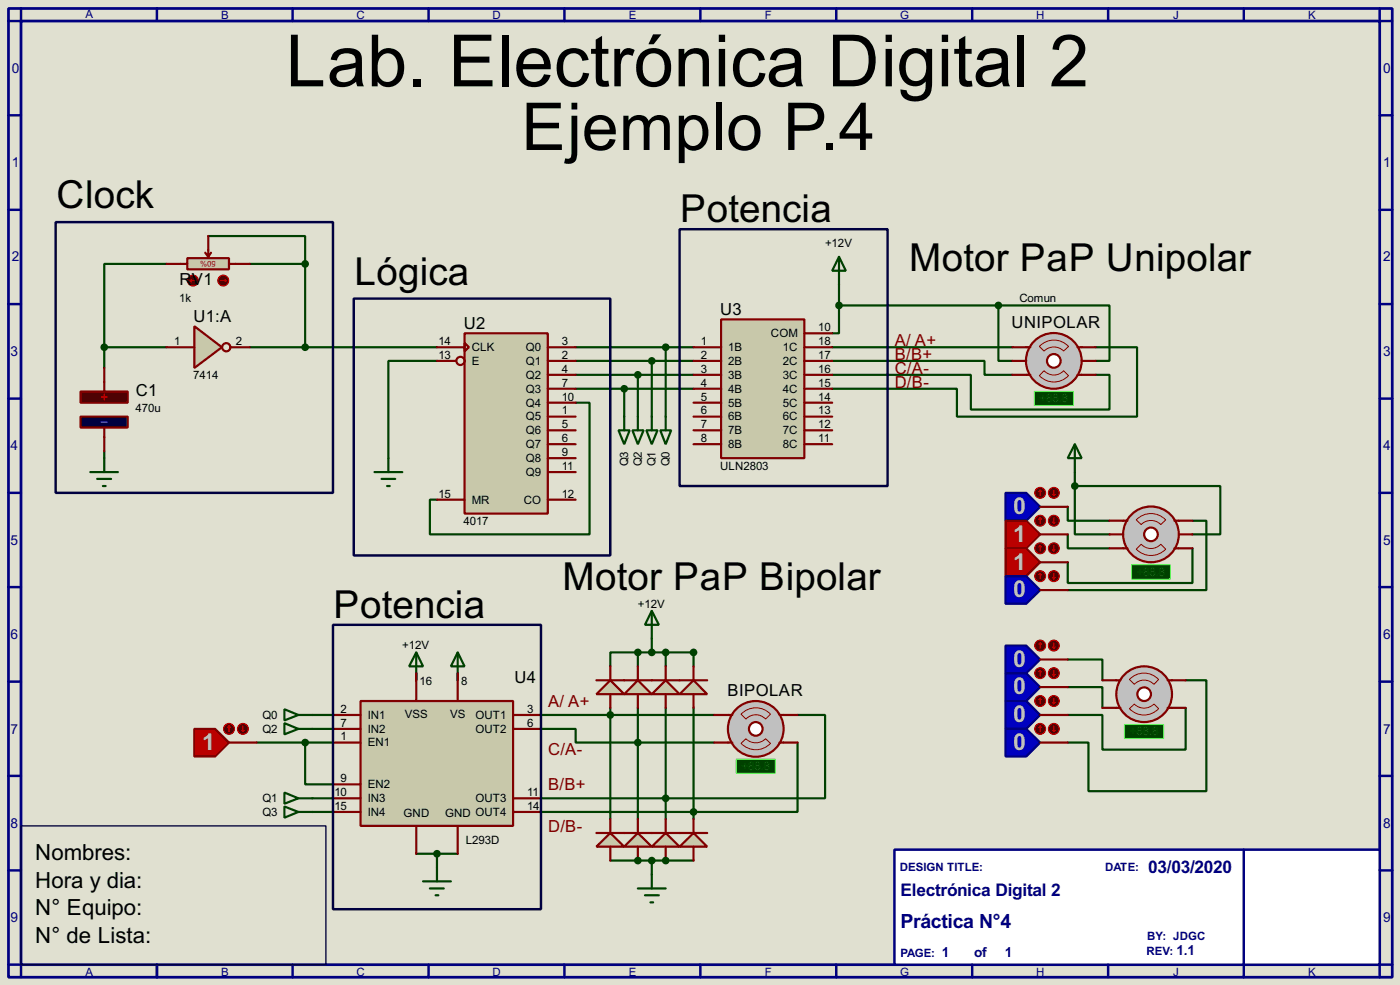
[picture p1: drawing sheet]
<svg xmlns="http://www.w3.org/2000/svg" width="256mm" height="180mm" viewBox="0 0 256 180" stroke-linecap="round" stroke-linejoin="round" font-family="sans-serif">
<path d="M0 0h256.5v180.3h-256.5z" fill="#e0e0d0"/>
<path d="M1.6 1.6h253.5v177.3h-253.5zM3.9 3.9h248.9v172.7h-248.9z" fill="none" stroke="#000080" stroke-width=".5"/>
<path d="M3.9 1.6v2.3h-2.3M28.8 1.6v2.3" fill="none" stroke="#000080" stroke-width=".45"/>
<path d="M163.9 155.5h88.9v21.1h-88.9z" fill="#fff" stroke="#000080" stroke-width=".45"/>
<g fill="none" stroke="#000080" stroke-width=".45">
<path d="M53.6 1.6v2.3M78.5 1.6v2.3M103.4 1.6v2.3M128.3 1.6v2.3M153.2 1.6v2.3M178.1 1.6v2.3M203 1.6v2.3M227.9 1.6v2.3M252.8 1.6v2.3h2.3M1.6 21.1h2.3M1.6 38.4h2.3M252.8 21.1h2.3"/>
<path d="M252.8 38.4h2.3M1.6 55.7h2.3M252.8 55.7h2.3M1.6 73h2.3M252.8 73h2.3M1.6 90.2h2.3M252.8 90.2h2.3M1.6 107.5h2.3M252.8 107.5h2.3M1.6 124.8h2.3M252.8 124.8h2.3M1.6 142h2.3"/>
<path d="M1.6 159.3h2.3M227.9 155.5v23.4M252.8 142h2.3M252.8 159.3h2.3M1.6 176.6h2.3v2.3M28.8 176.6v2.3M53.6 176.6v2.3M78.5 176.6v2.3M103.4 176.6v2.3M128.3 176.6v2.3M153.2 176.6v2.3M178.1 176.6v2.3"/>
<path d="M203 176.6v2.3M255.1 176.6h-2.3v2.3"/>
</g>
<g fill="none" stroke="#004000" stroke-width=".4">
<path d="M30.5 48.3h-11.4v15.3M38.2 43.2h17.7v5.1M45.8 48.3h10.1M55.9 48.3v15.3M153.7 55.9v5.1h-1.2M153.7 52.1v3.8M153.7 55.9h29.2M182.9 55.9v10.2h2.6M182.9 55.9h20.4v10.2h-2.6M19.1 63.6h11.4M19.1 63.6v3.8M45.8 63.6h34.3"/>
<path d="M80.1 66.1h-8.9v17.8M105.5 73.7h2.5v24.1h-29.2v-6.3h1.3M105.5 63.6h21.6M105.5 66.1h21.6M105.5 68.6h21.6M105.5 71.2h21.6M114.4 71.2v5.1M116.9 68.6v7.7M119.4 66.1v10.2M122 63.6v12.7M152.5 66.1h27.9v2.5h5.1M152.5 68.6h25.4v6.4h25.4v-6.4h-2.6"/>
<path d="M152.5 63.6h33M200.7 63.6h7.6v12.7h-33v-5.1h-22.8M19.1 82.6v1.3M116.9 119.4h-5.1v2.6M116.9 119.4v2.6M116.9 119.4h10.2v2.6M119.4 116.9v2.5M122 119.4v2.6M47 135.9h8.9M111.8 130.9h19.1M111.8 129.6v20.3M116.9 129.6v20.3"/>
<path d="M116.9 135.9h14M122 129.6v20.3M127.1 129.6v20.3M146.1 130.9h5.1v15.2h-29.2M146.1 135.9v12.7h-19M80.1 156.3v2.5"/>
</g>
<circle cx="116.9" cy="157.5" r=".2" fill="#004000"/>
<path d="M111.8 157.5h10.2M119.4 157.5v2.6" fill="none" stroke="#004000" stroke-width=".4"/>
<circle cx="122" cy="157.5" r=".2" fill="#004000"/>
<g fill="none" stroke="#004000" stroke-width=".4">
<path d="M195.6 92.8v2.5h7.7M195.6 97.8v2.6h7.7M196.9 89v8.8h6.4M196.9 89h26.7v8.8h-5.1M196.9 86.4v2.6M218.5 95.3h2.5v12.7h-25.4M218.5 100.4v6.3h-22.9v-3.8M57.2 130.9h3.8M57.2 133.4h3.8M61 135.9h-5.1v7.7h5.1M76.3 123.2v1.3M83.9 123.2v1.3"/>
<path d="M99.1 133.4h6.4v2.5h11.4M99.1 130.9h12.7M195.6 120.7h6.4v3.8M195.6 125.8h6.4v3.8M217.2 129.6v7.6h-15.2v-6.3h-6.4M217.2 124.5h3.8v20.3h-21.6v-8.9h-3.8M57.2 146.1h3.8M57.2 148.6h3.8M76.3 156.3h7.6M99.1 146.1h22.9M99.1 148.6h28M122 157.5h5.1"/>
</g>
<path d="M35.6 59.7l5.1 3.9-5.1 3.8z" fill="#c8c8aa" stroke="#800000" stroke-width=".4"/>
<g fill="none" stroke="#800000" stroke-width=".4">
<path d="M30.5 63.6h5.1M42.2 63.6h3.6"/>
<circle cx="41.4" cy="63.6" r=".75"/>
</g>
<path d="M34.3 47.3h7.7v2h-7.7z" fill="#c8c8aa" stroke="#800000" stroke-width=".4"/>
<path d="M30.5 48.3h3.8M37.6 46.3l.6 .7M38.2 43.2v3.8M38.7 46.3l-.5 .7M42 48.3h3.8" fill="none" stroke="#800000" stroke-width=".4"/>
<circle cx="35.3" cy="51.4" r="1" fill="#400000" stroke="#f00" stroke-width=".2"/>
<path d="M34.9 51.4l.2 .2M34.9 51.4h1M35.1 51.1l-.2 .3" fill="none" stroke="#f00" stroke-width=".2"/>
<circle cx="40.9" cy="51.4" r="1" fill="#400000" stroke="#f00" stroke-width=".2"/>
<path d="M40.4 51.4h1.1M41.2 51.1l.3 .3M41.5 51.4l-.3 .2" fill="none" stroke="#f00" stroke-width=".2"/>
<circle cx="55.9" cy="48.3" r=".5" fill="#004000" stroke="#004000" stroke-width=".4"/>
<path d="M14.8 71.7h8.6v2h-8.6z" fill="#480000" stroke="#800000" stroke-width=".4"/>
<path d="M14.8 76.3h8.6v2h-8.6z" fill="#000048" stroke="#800000" stroke-width=".4"/>
<path d="M18.6 77.3h1" fill="none" stroke="#4376fe" stroke-width=".25"/>
<path d="M18.6 72.7h1M19.1 72.2v1" fill="none" stroke="#f00" stroke-width=".25"/>
<path d="M19.1 67.4v4.3M19.1 78.3v4.3" fill="none" stroke="#800000" stroke-width=".4"/>
<g fill="#004000" stroke="#004000" stroke-width=".4">
<circle cx="19.1" cy="63.6" r=".5"/>
<circle cx="55.9" cy="63.6" r=".5"/>
</g>
<path d="M16.6 86.4h5M17.8 87.7h2.6M18.9 89h.5M19.1 83.9v2.5M68.6 86.4h5.1M69.9 87.7h2.5M70.9 89h.5M71.2 83.9v2.5" fill="none" stroke="#004000" stroke-width=".4"/>
<path d="M132.1 58.5h15.3v25.4h-15.3z" fill="#c8c8aa" stroke="#800000" stroke-width=".4"/>
<g fill="none" stroke="#800000" stroke-width=".4">
<path d="M127.1 63.6h5M127.1 66.1h5M127.1 68.6h5M127.1 71.2h5M127.1 73.7h5M127.1 76.3h5M127.1 78.8h5M147.4 63.6h5.1M147.4 66.1h5.1M147.4 68.6h5.1M147.4 71.2h5.1M147.4 73.7h5.1"/>
<path d="M147.4 76.3h5.1M147.4 78.8h5.1M147.4 61h5.1M127.1 81.3h5M147.4 81.3h5.1"/>
</g>
<path d="M85.1 61h15.3v33h-15.3z" fill="#c8c8aa" stroke="#800000" stroke-width=".4"/>
<g fill="none" stroke="#800000" stroke-width=".4">
<path d="M80.1 63.6h5M80.1 66.1h3.5M85.1 62.8l.8 .8-.8 .7zM100.4 63.6h5.1M100.4 66.1h5.1M100.4 68.6h5.1M100.4 71.2h5.1M100.4 73.7h5.1M100.4 76.3h5.1M100.4 78.8h5.1M80.1 91.5h5M100.4 91.5h5.1"/>
<path d="M100.4 81.3h5.1M100.4 83.9h5.1M100.4 86.4h5.1"/>
<circle cx="84.3" cy="66.1" r=".75"/>
</g>
<path d="M153.7 47l1.3 2.6h-2.5zM153.7 47v5.1" fill="none" stroke="#004000" stroke-width=".4"/>
<path d="M10.2 40.7h50.8v49.5h-50.8zM64.8 54.7h47v47h-47z" fill="none" stroke="#000040" stroke-width=".45"/>
<path d="M3.9 151.2h55.8v25.4h-55.8z" fill="none" stroke="#000040" stroke-width=".25"/>
<circle cx="193" cy="66.1" r="5.1" fill="#c0c0c0" stroke="#800000" stroke-width=".4"/>
<circle cx="193" cy="66.1" r="1.25" fill="#feffff" stroke="#800000" stroke-width=".4"/>
<path d="M188 63.6h.8M188 68.6h.8M197.4 63.6h.8M197.4 68.6h.8" fill="none" stroke="#800000" stroke-width=".4"/>
<path d="M189.5 71.7h7.2v2.5h-7.2z" fill="#004000" stroke="#0f0" stroke-width=".2"/>
<path d="M190.4 63.4a3.7 3.7 0 0 1 5.4 0l-.9 .9a2.53 2.53 0 0 0-3.6 0zM191.3 67.9a2.46 2.46 0 0 0 3.6 0l.9 .9a3.7 3.7 0 0 1-5.4 0z" fill="none" stroke="#800000" stroke-width=".18"/>
<path d="M185.5 66.1h2.5M185.5 63.6h2.5M185.5 68.6h2.5M198.2 66.1h2.5M198.2 63.6h2.5M198.2 68.6h2.5" fill="none" stroke="#800000" stroke-width=".4"/>
<g fill="#004000" stroke="#004000" stroke-width=".4">
<circle cx="153.7" cy="55.9" r=".5"/>
<circle cx="182.9" cy="55.9" r=".5"/>
</g>
<path d="M124.5 42h38.1v47h-38.1z" fill="none" stroke="#000040" stroke-width=".45"/>
<path d="M111.8 124.5l2.6 2.6h-5.1z" fill="#c8c8aa" stroke="#800000" stroke-width=".4"/>
<path d="M109.3 124.5h5.1M111.8 122v2.5M111.8 127.1v2.5" fill="none" stroke="#800000" stroke-width=".4"/>
<path d="M116.9 124.5l2.5 2.6h-5z" fill="#c8c8aa" stroke="#800000" stroke-width=".4"/>
<path d="M114.4 124.5h5M116.9 122v2.5M116.9 127.1v2.5" fill="none" stroke="#800000" stroke-width=".4"/>
<path d="M122 124.5l2.5 2.6h-5.1z" fill="#c8c8aa" stroke="#800000" stroke-width=".4"/>
<path d="M119.4 124.5h5.1M122 122v2.5M122 127.1v2.5" fill="none" stroke="#800000" stroke-width=".4"/>
<path d="M127.1 124.5l2.5 2.6h-5.1z" fill="#c8c8aa" stroke="#800000" stroke-width=".4"/>
<path d="M124.5 124.5h5.1M127.1 122v2.5M127.1 127.1v2.5" fill="none" stroke="#800000" stroke-width=".4"/>
<g fill="#004000" stroke="#004000" stroke-width=".4">
<circle cx="121.9" cy="63.6" r=".5"/>
<circle cx="119.4" cy="66.1" r=".5"/>
<circle cx="116.8" cy="68.6" r=".5"/>
<circle cx="114.3" cy="71.2" r=".5"/>
<circle cx="121.9" cy="119.4" r=".5"/>
<circle cx="116.8" cy="119.4" r=".5"/>
<circle cx="119.4" cy="119.4" r=".5"/>
<circle cx="80" cy="156.3" r=".5"/>
<circle cx="127" cy="119.4" r=".5"/>
</g>
<path d="M76.3 119.4l1.2 2.6h-2.5zM76.3 119.4v5.1M83.9 119.4l1.2 2.6h-2.5zM83.9 119.4v5.1M119.4 111.8l1.3 2.6h-2.5zM119.4 111.8v5.1M80.1 158.8v2.5M77.5 161.3h5.1M78.8 162.6h2.5M79.8 163.9h.5" fill="none" stroke="#004000" stroke-width=".4"/>
<circle cx="138.4" cy="133.4" r="5.1" fill="#c0c0c0" stroke="#800000" stroke-width=".4"/>
<circle cx="138.4" cy="133.4" r="1.25" fill="#feffff" stroke="#800000" stroke-width=".4"/>
<path d="M133.4 130.9h.8M133.4 135.9h.8M142.8 130.9h.8M142.8 135.9h.8" fill="none" stroke="#800000" stroke-width=".4"/>
<path d="M134.9 139h7.1v2.5h-7.1z" fill="#004000" stroke="#0f0" stroke-width=".2"/>
<path d="M135.8 136.1l.9-.9a2.54 2.54 0 0 0 3.6 0l.9 .9a3.7 3.7 0 0 1-5.4 0zM135.8 130.7a3.7 3.7 0 0 1 5.4 0l-.9 .9a2.45 2.45 0 0 0-3.6 0z" fill="none" stroke="#800000" stroke-width=".18"/>
<path d="M130.9 130.9h2.5M130.9 135.9h2.5M143.6 130.9h2.5M143.6 135.9h2.5" fill="none" stroke="#800000" stroke-width=".4"/>
<g fill="#004000" stroke="#004000" stroke-width=".4">
<circle cx="111.8" cy="130.9" r=".5"/>
<circle cx="116.8" cy="135.9" r=".5"/>
<circle cx="121.9" cy="146.1" r=".5"/>
<circle cx="127" cy="148.6" r=".5"/>
</g>
<path d="M35.6 133.4h3.8l2.6 2.5-2.6 2.6h-3.8z" fill-rule="evenodd" fill="#c00000" stroke="#800000" stroke-width=".4"/>
<path d="M42 135.9h5" fill="none" stroke="#800000" stroke-width=".4"/>
<circle cx="41.9" cy="133.4" r="1" fill="#400000" stroke="#f00" stroke-width=".2"/>
<path d="M42 132.9l-.3 .3M42 132.9l.2 .3M42 132.9v1" fill="none" stroke="#f00" stroke-width=".2"/>
<circle cx="44.5" cy="133.4" r="1" fill="#400000" stroke="#f00" stroke-width=".2"/>
<path d="M44.3 133.7l.2 .2M44.5 132.9v1M44.8 133.7l-.3 .2" fill="none" stroke="#f00" stroke-width=".2"/>
<circle cx="55.9" cy="135.9" r=".5" fill="#004000" stroke="#004000" stroke-width=".4"/>
<path d="M113.3 78.8h2.1l-1 2.5zM114.4 76.3v2.5M115.9 78.8h2l-1 2.5zM116.9 76.3v2.5M118.4 78.8h2.1l-1.1 2.5zM119.4 76.3v2.5M121 78.8h2l-1 2.5zM122 76.3v2.5" fill="none" stroke="#004000" stroke-width=".4"/>
<path d="M109.3 155l2.5-2.5 2.6 2.5z" fill="#c8c8aa" stroke="#800000" stroke-width=".4"/>
<path d="M109.3 152.5h5.1M111.8 149.9v2.6M111.8 155v2.5" fill="none" stroke="#800000" stroke-width=".4"/>
<path d="M116.9 152.5l2.5 2.5h-5z" fill="#c8c8aa" stroke="#800000" stroke-width=".4"/>
<path d="M114.4 152.5h5M116.9 149.9v2.6M116.9 155v2.5" fill="none" stroke="#800000" stroke-width=".4"/>
<path d="M119.4 155l2.6-2.5 2.5 2.5z" fill="#c8c8aa" stroke="#800000" stroke-width=".4"/>
<path d="M119.4 152.5h5.1M122 149.9v2.6M122 155v2.5" fill="none" stroke="#800000" stroke-width=".4"/>
<path d="M124.5 155l2.6-2.5 2.5 2.5z" fill="#c8c8aa" stroke="#800000" stroke-width=".4"/>
<path d="M124.5 152.5h5.1M127.1 149.9v2.6M127.1 155v2.5" fill="none" stroke="#800000" stroke-width=".4"/>
<path d="M52.1 129.8l2.6 1.1-2.6 1zM52.1 132.4l2.6 1-2.6 1zM54.7 130.9h2.5M54.7 133.4h2.5M52.1 145.1l2.6 1-2.6 1zM52.1 147.6l2.6 1-2.6 1.1zM54.7 146.1h2.5M54.7 148.6h2.5M116.9 162.6h5.1M118.2 163.9h2.5M119.2 165.2h.5M119.4 160.1v2.5" fill="none" stroke="#004000" stroke-width=".4"/>
<g fill="#004000" stroke="#004000" stroke-width=".4">
<circle cx="116.8" cy="157.5" r=".5"/>
<circle cx="119.4" cy="157.5" r=".5"/>
<circle cx="121.9" cy="157.5" r=".5"/>
</g>
<path d="M66.1 128.3h27.9v22.9h-27.9z" fill="#c8c8aa" stroke="#800000" stroke-width=".4"/>
<g fill="none" stroke="#800000" stroke-width=".4">
<path d="M61 130.9h5.1M61 133.4h5.1M61 135.9h5.1M76.3 123.2v5.1M83.9 123.2v5.1M94 130.9h5.1M94 133.4h5.1M61 146.1h5.1M61 148.6h5.1M61 143.6h5.1M76.3 151.2v5.1M83.9 151.2v5.1"/>
<path d="M94 146.1h5.1M94 148.6h5.1"/>
</g>
<circle cx="210.8" cy="97.8" r="5.1" fill="#c0c0c0" stroke="#800000" stroke-width=".4"/>
<circle cx="210.8" cy="97.8" r="1.25" fill="#feffff" stroke="#800000" stroke-width=".4"/>
<path d="M205.8 95.3h.8M215.2 95.3h.8M205.8 100.4h.8M215.2 100.4h.8" fill="none" stroke="#800000" stroke-width=".4"/>
<path d="M207.3 103.4h7.1v2.6h-7.1z" fill="#004000" stroke="#0f0" stroke-width=".2"/>
<path d="M208.2 95.2a3.7 3.7 0 0 1 5.4 0l-.9 .8a2.54 2.54 0 0 0-3.6 0zM208.2 100.5l.9-.9a2.45 2.45 0 0 0 3.6 0l.9 .9a3.7 3.7 0 0 1-5.4 0z" fill="none" stroke="#800000" stroke-width=".18"/>
<path d="M203.3 97.8h2.5M203.3 95.3h2.5M216 97.8h2.5M216 95.3h2.5M203.3 100.4h2.5M216 100.4h2.5" fill="none" stroke="#800000" stroke-width=".4"/>
<path d="M196.9 81.3l1.3 2.6h-2.6zM196.9 81.3v5.1" fill="none" stroke="#004000" stroke-width=".4"/>
<circle cx="196.9" cy="89" r=".5" fill="#004000" stroke="#004000" stroke-width=".4"/>
<path d="M184.2 90.2h3.8l2.6 2.6-2.6 2.5h-3.8z" fill-rule="evenodd" fill="#0000c0" stroke="#000080" stroke-width=".4"/>
<path d="M190.6 92.8h5" fill="none" stroke="#800000" stroke-width=".4"/>
<circle cx="190.5" cy="90.2" r="1" fill="#400000" stroke="#f00" stroke-width=".2"/>
<path d="M190.6 89.7l-.3 .3M190.6 89.7l.2 .3M190.6 89.7v1" fill="none" stroke="#f00" stroke-width=".2"/>
<circle cx="193" cy="90.2" r="1" fill="#400000" stroke="#f00" stroke-width=".2"/>
<path d="M192.8 90.5l.3 .2M193.1 89.7v1M193.3 90.5l-.2 .2" fill="none" stroke="#f00" stroke-width=".2"/>
<path d="M184.2 95.3h3.8l2.6 2.5-2.6 2.6h-3.8z" fill-rule="evenodd" fill="#c00000" stroke="#800000" stroke-width=".4"/>
<path d="M190.6 97.8h5" fill="none" stroke="#800000" stroke-width=".4"/>
<circle cx="190.5" cy="95.3" r="1" fill="#400000" stroke="#f00" stroke-width=".2"/>
<path d="M190.6 94.8l-.3 .3M190.6 94.8l.2 .3M190.6 94.8v1" fill="none" stroke="#f00" stroke-width=".2"/>
<circle cx="193" cy="95.3" r="1" fill="#400000" stroke="#f00" stroke-width=".2"/>
<path d="M192.8 95.6l.3 .2M193.1 94.8v1M193.3 95.6l-.2 .2" fill="none" stroke="#f00" stroke-width=".2"/>
<path d="M184.2 100.4h3.8l2.6 2.5-2.6 2.6h-3.8z" fill-rule="evenodd" fill="#c00000" stroke="#800000" stroke-width=".4"/>
<path d="M190.6 102.9h5" fill="none" stroke="#800000" stroke-width=".4"/>
<circle cx="190.5" cy="100.4" r="1" fill="#400000" stroke="#f00" stroke-width=".2"/>
<path d="M190.6 99.9l-.3 .2M190.6 99.9l.2 .2M190.6 99.9v1" fill="none" stroke="#f00" stroke-width=".2"/>
<circle cx="193" cy="100.4" r="1" fill="#400000" stroke="#f00" stroke-width=".2"/>
<path d="M193.1 99.9v1M192.8 100.6l.3 .3M193.3 100.6l-.2 .3" fill="none" stroke="#f00" stroke-width=".2"/>
<path d="M184.2 105.5h3.8l2.6 2.5-2.6 2.5h-3.8z" fill-rule="evenodd" fill="#0000c0" stroke="#000080" stroke-width=".4"/>
<path d="M190.6 108h5" fill="none" stroke="#800000" stroke-width=".4"/>
<circle cx="190.5" cy="105.5" r="1" fill="#400000" stroke="#f00" stroke-width=".2"/>
<path d="M190.6 105l-.3 .2M190.6 105l.2 .2M190.6 105v1" fill="none" stroke="#f00" stroke-width=".2"/>
<circle cx="193" cy="105.5" r="1" fill="#400000" stroke="#f00" stroke-width=".2"/>
<path d="M192.8 105.7l.3 .3M193.1 105v1M193.3 105.7l-.2 .3" fill="none" stroke="#f00" stroke-width=".2"/>
<path d="M61 114.4h38.1v52h-38.1z" fill="none" stroke="#000040" stroke-width=".45"/>
<circle cx="209.6" cy="127.1" r="5.1" fill="#c0c0c0" stroke="#800000" stroke-width=".4"/>
<circle cx="209.6" cy="127.1" r="1.25" fill="#feffff" stroke="#800000" stroke-width=".4"/>
<path d="M204.5 124.5h.8M204.5 129.6h.8M213.9 124.5h.8M213.9 129.6h.8" fill="none" stroke="#800000" stroke-width=".4"/>
<path d="M206 132.6h7.2v2.6h-7.2z" fill="#004000" stroke="#0f0" stroke-width=".2"/>
<path d="M206.9 129.7l.9-.8a2.53 2.53 0 0 0 3.6 0l.9 .8a3.7 3.7 0 0 1-5.4 0zM206.9 124.4a3.7 3.7 0 0 1 5.4 0l-.9 .9a2.46 2.46 0 0 0-3.6 0z" fill="none" stroke="#800000" stroke-width=".18"/>
<path d="M202 124.5h2.5M202 129.6h2.5M214.7 124.5h2.5M214.7 129.6h2.5" fill="none" stroke="#800000" stroke-width=".4"/>
<path d="M184.2 118.2h3.8l2.6 2.5-2.6 2.5h-3.8z" fill-rule="evenodd" fill="#0000c0" stroke="#000080" stroke-width=".4"/>
<path d="M190.6 120.7h5" fill="none" stroke="#800000" stroke-width=".4"/>
<circle cx="190.5" cy="118.2" r="1" fill="#400000" stroke="#f00" stroke-width=".2"/>
<path d="M190.6 117.7l-.3 .2M190.6 117.7l.2 .2M190.6 117.7v1" fill="none" stroke="#f00" stroke-width=".2"/>
<circle cx="193" cy="118.2" r="1" fill="#400000" stroke="#f00" stroke-width=".2"/>
<path d="M192.8 118.4l.3 .3M193.1 117.7v1M193.3 118.4l-.2 .3" fill="none" stroke="#f00" stroke-width=".2"/>
<path d="M184.2 123.2h3.8l2.6 2.6-2.6 2.5h-3.8z" fill-rule="evenodd" fill="#0000c0" stroke="#000080" stroke-width=".4"/>
<path d="M190.6 125.8h5" fill="none" stroke="#800000" stroke-width=".4"/>
<circle cx="190.5" cy="123.2" r="1" fill="#400000" stroke="#f00" stroke-width=".2"/>
<path d="M190.6 122.7l-.3 .3M190.6 122.7l.2 .3M190.6 122.7v1.1" fill="none" stroke="#f00" stroke-width=".2"/>
<circle cx="193" cy="123.2" r="1" fill="#400000" stroke="#f00" stroke-width=".2"/>
<path d="M192.8 123.5l.3 .3M193.1 122.7v1.1M193.3 123.5l-.2 .3" fill="none" stroke="#f00" stroke-width=".2"/>
<path d="M184.2 128.3h3.8l2.6 2.6-2.6 2.5h-3.8z" fill-rule="evenodd" fill="#0000c0" stroke="#000080" stroke-width=".4"/>
<path d="M190.6 130.9h5" fill="none" stroke="#800000" stroke-width=".4"/>
<circle cx="190.5" cy="128.3" r="1" fill="#400000" stroke="#f00" stroke-width=".2"/>
<path d="M190.6 127.8l-.3 .3M190.6 127.8l.2 .3M190.6 127.8v1" fill="none" stroke="#f00" stroke-width=".2"/>
<circle cx="193" cy="128.3" r="1" fill="#400000" stroke="#f00" stroke-width=".2"/>
<path d="M192.8 128.6l.3 .2M193.1 127.8v1M193.3 128.6l-.2 .2" fill="none" stroke="#f00" stroke-width=".2"/>
<path d="M184.2 133.4h3.8l2.6 2.5-2.6 2.6h-3.8z" fill-rule="evenodd" fill="#0000c0" stroke="#000080" stroke-width=".4"/>
<path d="M190.6 135.9h5" fill="none" stroke="#800000" stroke-width=".4"/>
<circle cx="190.5" cy="133.4" r="1" fill="#400000" stroke="#f00" stroke-width=".2"/>
<path d="M190.6 132.9l-.3 .3M190.6 132.9l.2 .3M190.6 132.9v1" fill="none" stroke="#f00" stroke-width=".2"/>
<circle cx="193" cy="133.4" r="1" fill="#400000" stroke="#f00" stroke-width=".2"/>
<path d="M192.8 133.7l.3 .2M193.1 132.9v1M193.3 133.7l-.2 .2" fill="none" stroke="#f00" stroke-width=".2"/>
<text font-size="14.8" x="52.3" y="15.8">Lab. Electrónica Digital 2</text>
<text font-size="13.5" x="95.5" y="27.5">Ejemplo P.4</text>
<g font-size="7.9">
<text x="10.3" y="38.1">Clock</text>
<text x="124.6" y="40.7">Potencia</text>
<text x="64.9" y="52.1">Lógica</text>
<text x="166.5" y="49.6">Motor PaP Unipolar</text>
<text x="61.1" y="113.1">Potencia</text>
<text x="103" y="108">Motor PaP Bipolar</text>
</g>
<g font-size="4.8" fill="#c0c0c0">
<text x="185.6" y="94.1">0</text>
<text x="185.6" y="99.2">1</text>
<text x="185.6" y="104.2">1</text>
<text x="185.6" y="109.4">0</text>
<text x="185.6" y="122.1">0</text>
<text x="185.6" y="127.1">0</text>
<text x="37.1" y="137.3">1</text>
<text x="185.6" y="132.2">0</text>
<text x="185.6" y="137.3">0</text>
</g>
<g font-size="4.6">
<text x="6.5" y="157.4">Nombres:</text>
<text x="6.5" y="167.5">N° Equipo:</text>
<text x="6.5" y="162.5">Hora y dia:</text>
<text x="6.5" y="172.6">N° de Lista:</text>
</g>
<text font-size="4" fill="#000080" x="165" y="169.9">Práctica N°4</text>
<g font-size="3.6" fill="#000080">
<text x="210.4" y="159.8">03/03/2020</text>
<text x="165" y="164.1">Electrónica Digital 2</text>
</g>
<g font-size="3.4">
<text x="32.9" y="52.2">RV1</text>
<text x="35.5" y="58.9">U1:A</text>
<text x="132" y="57.7">U3</text>
<text x="85" y="60.2">U2</text>
<text x="185.3" y="60.1">UNIPOLAR</text>
<text x="24.9" y="72.5">C1</text>
<text x="94.3" y="125">U4</text>
<text x="133.3" y="127.4">BIPOLAR</text>
</g>
<g font-size="3.4" fill="#800000">
<text x="163.9" y="63.3">A/ A+</text>
<text x="163.9" y="65.9">B/B+</text>
<text x="163.9" y="68.4">C/A-</text>
<text x="163.9" y="70.9">D/B-</text>
<text x="100.4" y="129.4">A/ A+</text>
<text x="100.4" y="138.3">C/A-</text>
<text x="100.4" y="144.6">B/B+</text>
<text x="100.4" y="152.2">D/B-</text>
</g>
<g font-size="2.8" fill="#000080">
<text x="2.2" y="13.4">0</text>
<text x="253.4" y="13.4">0</text>
<text x="2.2" y="30.6">1</text>
<text x="253.4" y="30.6">1</text>
<text x="2.2" y="47.9">2</text>
<text x="253.4" y="47.9">2</text>
<text x="1.9" y="65.2">3</text>
<text x="253.4" y="65.2">3</text>
<text x="1.9" y="82.4">4</text>
<text x="253.4" y="82.4">4</text>
<text x="1.9" y="99.7">5</text>
<text x="253.4" y="99.7">5</text>
<text x="1.9" y="117">6</text>
<text x="253.4" y="117">6</text>
<text x="1.9" y="134.3">7</text>
<text x="253.4" y="134.3">7</text>
<text x="1.9" y="151.5">8</text>
<text x="253.4" y="151.5">8</text>
<text x="1.9" y="168.8">9</text>
<text x="253.4" y="168.8">9</text>
<text x="172.6" y="175.2">1</text>
<text x="178.5" y="175.2">of</text>
<text x="184.1" y="175.2">1</text>
<text x="215.5" y="174.9">1.1</text>
</g>
<g font-size="2.4" fill="#000080">
<text x="15.6" y="3.2">A</text>
<text x="40.5" y="3.5">B</text>
<text x="65.3" y="3.5">C</text>
<text x="90.2" y="3.5">D</text>
<text x="115.2" y="3.5">E</text>
<text x="140.1" y="3.5">F</text>
<text x="164.9" y="3.5">G</text>
<text x="189.8" y="3.5">H</text>
<text x="214.9" y="3.5">J</text>
<text x="239.6" y="3.5">K</text>
<text x="164.8" y="159.4">DESIGN TITLE:</text>
<text x="202.4" y="159.4">DATE:</text>
<text x="210.1" y="172.1">BY: JDGC</text>
<text x="15.6" y="178.6">A</text>
<text x="40.5" y="178.6">B</text>
<text x="65.3" y="178.6">C</text>
<text x="90.2" y="178.6">D</text>
<text x="115.2" y="178.6">E</text>
<text x="140.1" y="178.6">F</text>
<text x="164.9" y="178.6">G</text>
<text x="164.9" y="175.1">PAGE:</text>
<text x="189.8" y="178.6">H</text>
<text x="210" y="174.7">REV:</text>
<text x="214.9" y="178.6">J</text>
<text x="239.6" y="178.6">K</text>
</g>
<g font-size="2.4">
<text x="151.2" y="45.2">+12V</text>
<text x="32.9" y="55.2">1k</text>
<text x="186.7" y="55.3">Comun</text>
<text x="31.9" y="63.1">1</text>
<text x="43.2" y="63.1">2</text>
<text x="80.3" y="63.1">14</text>
<text x="80.3" y="65.6">13</text>
<text x="86.4" y="64.2">CLK</text>
<text x="96.3" y="64.2">Q0</text>
<text x="102.9" y="63.1">3</text>
<text x="102.9" y="65.6">2</text>
<text x="128.4" y="63.1">1</text>
<text x="128.4" y="65.6">2</text>
<text x="133.4" y="64.2">1B</text>
<text x="141.2" y="61.7">COM</text>
<text x="143.4" y="64.2">1C</text>
<text x="149.9" y="63.1">18</text>
<text x="149.9" y="65.6">17</text>
<text x="149.9" y="60.6">10</text>
<text x="35.4" y="69.5">7414</text>
<text x="86.4" y="66.7">E</text>
<text x="96.3" y="66.7">Q1</text>
<text x="96.3" y="69.3">Q2</text>
<text x="96.3" y="71.9">Q3</text>
<text x="102.9" y="68.2">4</text>
<text x="102.9" y="70.8">7</text>
<text x="128.4" y="68.2">3</text>
<text x="128.4" y="70.8">4</text>
<text x="133.4" y="66.7">2B</text>
<text x="133.4" y="69.3">3B</text>
<text x="133.4" y="71.9">4B</text>
<text x="143.4" y="66.7">2C</text>
<text x="143.4" y="69.3">3C</text>
<text x="143.4" y="71.9">4C</text>
<text x="149.9" y="68.2">16</text>
<text x="149.9" y="70.8">15</text>
<text x="24.9" y="75.4">470u</text>
<text x="96.3" y="74.4">Q4</text>
<text x="96.3" y="76.9">Q5</text>
<text x="102.9" y="73.3">10</text>
<text x="102.9" y="75.8">1</text>
<text x="128.4" y="73.3">5</text>
<text x="128.4" y="75.8">6</text>
<text x="133.4" y="74.4">5B</text>
<text x="133.4" y="76.9">6B</text>
<text x="143.4" y="74.4">5C</text>
<text x="143.4" y="76.9">6C</text>
<text x="149.9" y="73.3">14</text>
<text x="149.9" y="75.8">13</text>
<text x="96.3" y="79.5">Q6</text>
<text x="96.3" y="82">Q7</text>
<text x="102.9" y="78.3">5</text>
<text x="102.9" y="80.9">6</text>
<text x="102.9" y="83.5">9</text>
<text x="128.4" y="78.3">7</text>
<text x="128.4" y="80.9">8</text>
<text x="133.4" y="79.5">7B</text>
<text x="133.4" y="82">8B</text>
<text x="143.4" y="79.5">7C</text>
<text x="143.4" y="82">8C</text>
<text x="149.9" y="78.3">12</text>
<text x="149.9" y="80.9">11</text>
<text x="96.3" y="84.6">Q8</text>
<text x="96.3" y="87.1">Q9</text>
<text x="102.9" y="86">11</text>
<text x="115.1" y="85.4" transform="rotate(-90 115.1 85.4)">Q3</text>
<text x="117.6" y="85.4" transform="rotate(-90 117.6 85.4)">Q2</text>
<text x="120.1" y="85.4" transform="rotate(-90 120.1 85.4)">Q1</text>
<text x="122.7" y="85.4" transform="rotate(-90 122.7 85.4)">Q0</text>
<text x="131.9" y="86">ULN2803</text>
<text x="80.3" y="91.1">15</text>
<text x="86.4" y="92.2">MR</text>
<text x="95.9" y="92.2">CO</text>
<text x="102.9" y="91.1">12</text>
<text x="84.9" y="96.1">4017</text>
<text x="116.9" y="111.2">+12V</text>
<text x="73.7" y="118.9">+12V</text>
<text x="76.9" y="125.4">16</text>
<text x="84.5" y="125.4">8</text>
<text x="48.1" y="131.6">Q0</text>
<text x="62.4" y="130.5">2</text>
<text x="67.4" y="131.6">IN1</text>
<text x="74.2" y="131.5">VSS</text>
<text x="82.5" y="131.5">VS</text>
<text x="87.1" y="131.6">OUT1</text>
<text x="96.6" y="130.5">3</text>
<text x="48.1" y="134.1">Q2</text>
<text x="62.4" y="133">7</text>
<text x="62.4" y="135.5">1</text>
<text x="67.4" y="134.1">IN2</text>
<text x="67.4" y="136.6">EN1</text>
<text x="87.1" y="134.1">OUT2</text>
<text x="96.6" y="133">6</text>
<text x="62.4" y="143.2">9</text>
<text x="48.1" y="146.8">Q1</text>
<text x="48.1" y="149.3">Q3</text>
<text x="61.3" y="145.7">10</text>
<text x="61.3" y="148.2">15</text>
<text x="67.4" y="146.8">IN3</text>
<text x="67.4" y="149.3">IN4</text>
<text x="67.4" y="144.3">EN2</text>
<text x="73.9" y="149.5">GND</text>
<text x="81.5" y="149.5">GND OUT4</text>
<text x="87.1" y="146.8">OUT3</text>
<text x="96.6" y="145.7">11</text>
<text x="96.6" y="148.2">14</text>
<text x="85.3" y="154.6">L293D</text>
</g>
<g font-size="2.4" fill="#008000">
<text x="190.5" y="73.7">+88.8</text>
<text x="208.3" y="105.4">+88.8</text>
<text x="207" y="134.6">+88.8</text>
<text x="135.9" y="141">+88.8</text>
</g>
<text font-size="1.6" fill="#c00000" x="39.6" y="47.8" transform="rotate(-180 39.6 47.8)">50%</text>
</svg>
